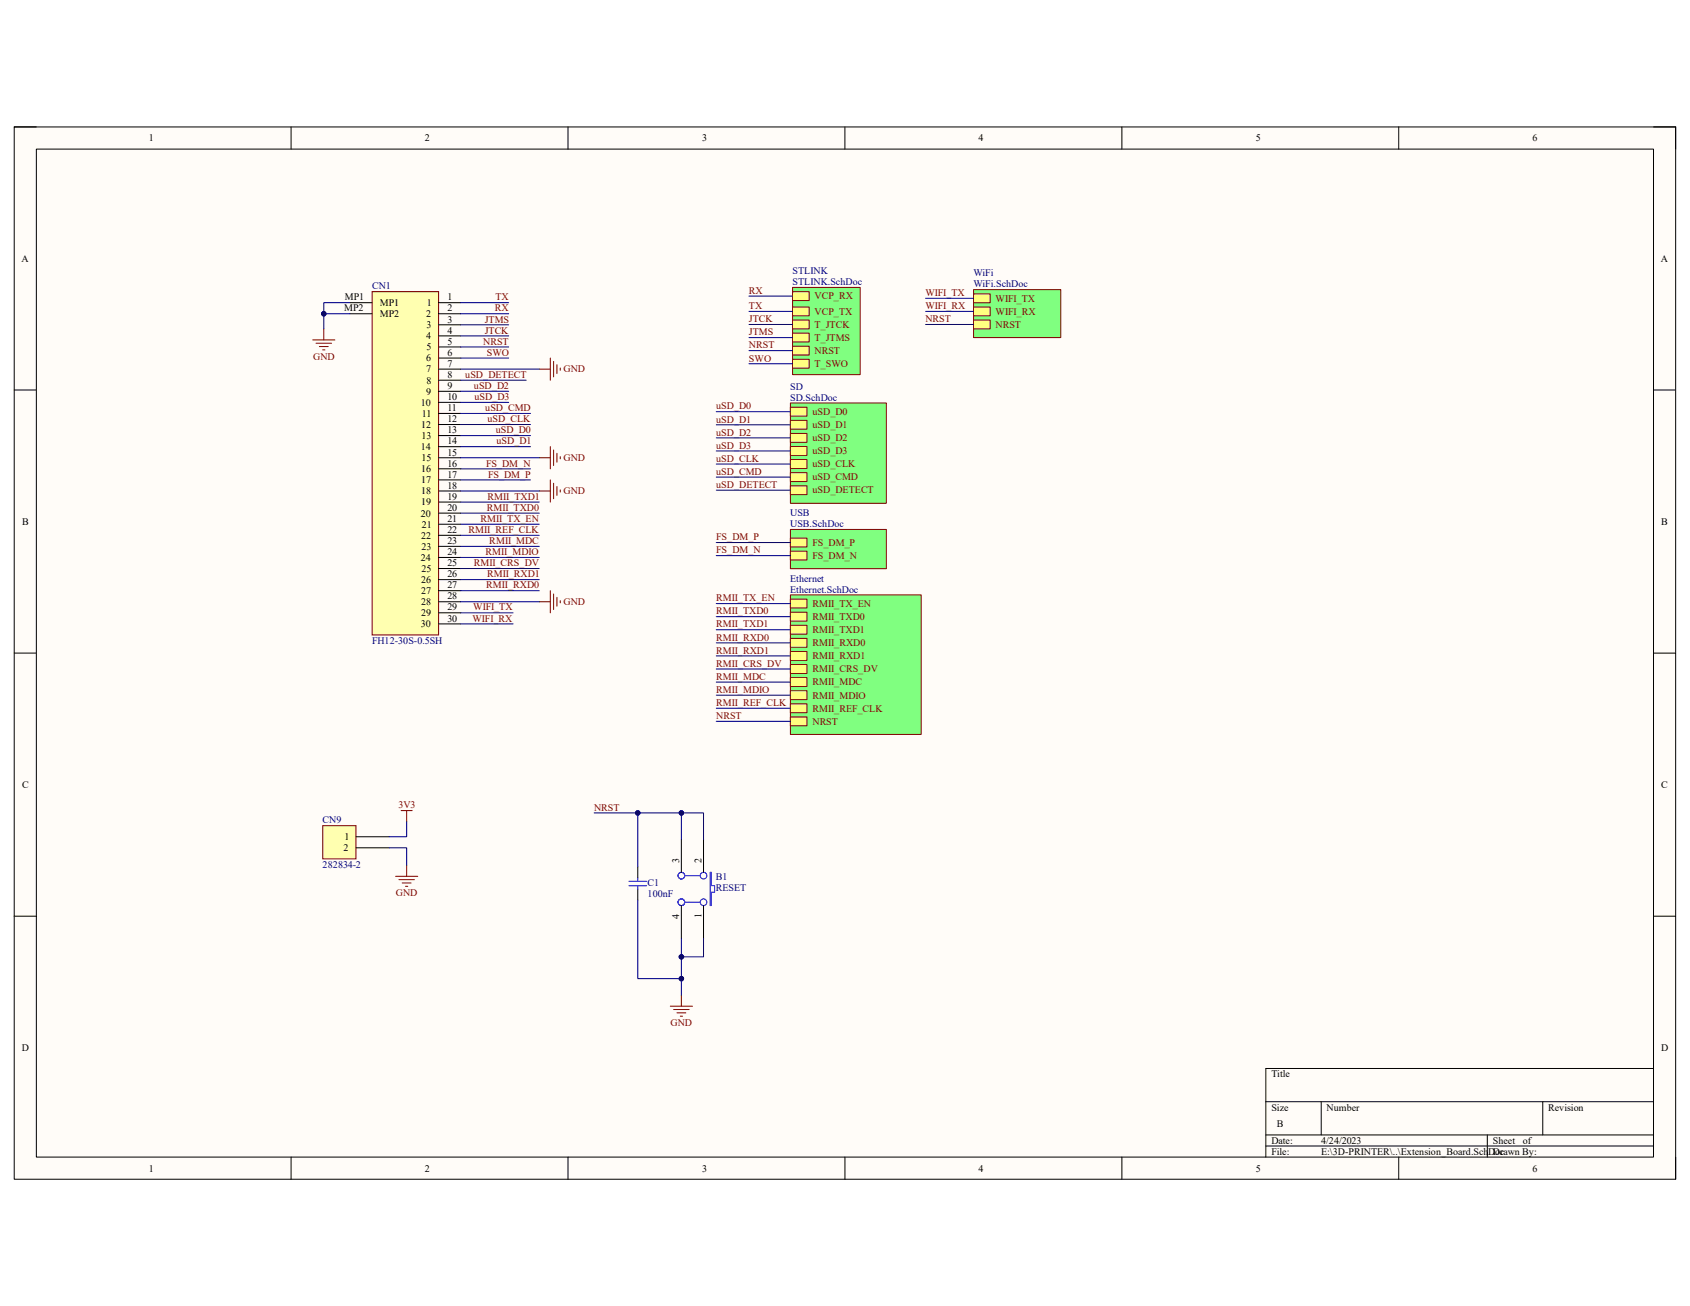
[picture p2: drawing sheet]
<svg xmlns="http://www.w3.org/2000/svg" width="279mm" height="216mm" viewBox="0 0 279 216" stroke-linecap="round" stroke-linejoin="round" font-family="sans-serif">
<path d="M2.3 21h274.7v173.9h-274.7z" fill-rule="evenodd" fill="#fffcf8"/>
<path d="M2.3 21h274.7v173.9h-274.7z" fill="none" stroke="#000" stroke-width=".17"/>
<path d="M6 24.6h267.4v166.7h-267.4z" fill-rule="evenodd" fill="#fffcf8"/>
<g fill="none" stroke="#000" stroke-width=".17">
<path d="M2.3 21h3.7M6 24.6h267.4v166.7h-267.4zM48.1 21v3.6M93.9 21v3.6M139.7 21v3.6M185.5 21v3.6M231.2 21v3.6M273.4 21h3.6v3.6M2.3 64.5h3.7M273.4 64.5h3.6M2.3 108h3.7M273.4 108h3.6"/>
<path d="M2.3 151.5h3.7M273.4 151.5h3.6M273.4 176.6h-64.1v14.7M48.1 191.3v3.6M93.9 191.3v3.6M139.7 191.3v3.6M185.5 191.3v3.6M209.3 182.1h64.1M209.3 187.6h64.1M209.3 189.5h64.1M218.4 182.1v5.5M231.2 191.3v3.6"/>
<path d="M245.9 187.6v3.7M255.1 182.1v5.5M277 191.3v3.6"/>
</g>
<path d="M51.7 56.2h3.7M52.2 56.7h2.6M52.8 57.3h1.5M53.3 57.8h.4M53.5 54.4v1.8" fill="none" stroke="#800000" stroke-width=".17"/>
<path d="M131 47.5h11.2v14.4h-11.2z" fill-rule="evenodd" fill="#80ff80"/>
<path d="M131 47.5h11.2v14.4h-11.2z" fill="none" stroke="#800000" stroke-width=".17"/>
<path d="M131 48.2h2.8v1.5h-2.8z" fill-rule="evenodd" fill="#ffff80"/>
<path d="M131 48.2h2.8v1.5h-2.8z" fill="none" stroke="#800000" stroke-width=".17"/>
<path d="M131 50.7h2.8v1.5h-2.8z" fill-rule="evenodd" fill="#ffff80"/>
<path d="M131 50.7h2.8v1.5h-2.8z" fill="none" stroke="#800000" stroke-width=".17"/>
<path d="M131 52.9h2.8v1.5h-2.8z" fill-rule="evenodd" fill="#ffff80"/>
<path d="M131 52.9h2.8v1.5h-2.8z" fill="none" stroke="#800000" stroke-width=".17"/>
<path d="M131 55.1h2.8v1.4h-2.8z" fill-rule="evenodd" fill="#ffff80"/>
<path d="M131 55.1h2.8v1.4h-2.8z" fill="none" stroke="#800000" stroke-width=".17"/>
<path d="M131 57.2h2.8v1.5h-2.8z" fill-rule="evenodd" fill="#ffff80"/>
<path d="M131 57.2h2.8v1.5h-2.8z" fill="none" stroke="#800000" stroke-width=".17"/>
<path d="M131 59.4h2.8v1.5h-2.8z" fill-rule="evenodd" fill="#ffff80"/>
<path d="M91 59.2v3.7M91.5 59.7v2.6M131 59.4h2.8v1.5h-2.8zM89.1 61h1.9M92.1 60.3v1.5M92.6 60.8v.4M110.8 166.3h3.7M111.4 166.9h2.5M111.9 167.4h1.5M112.5 168h.3M112.6 164.5v1.8" fill="none" stroke="#800000" stroke-width=".17"/>
<path d="M105.4 143.3v1.8M105.4 147v1.8" fill="none" stroke="#000" stroke-width=".17"/>
<path d="M104 146.4h2.9M104 145.7h2.9M105.4 145.1v.6M105.4 146.4v.6" fill="none" stroke="#00f" stroke-width=".17"/>
<path d="M130.7 66.6h15.8v16.6h-15.8z" fill-rule="evenodd" fill="#80ff80"/>
<path d="M130.7 66.6h15.8v16.6h-15.8z" fill="none" stroke="#800000" stroke-width=".17"/>
<path d="M130.7 67.3h2.7v1.5h-2.7z" fill-rule="evenodd" fill="#ffff80"/>
<path d="M130.7 67.3h2.7v1.5h-2.7z" fill="none" stroke="#800000" stroke-width=".17"/>
<path d="M130.7 69.5h2.7v1.5h-2.7z" fill-rule="evenodd" fill="#ffff80"/>
<path d="M130.7 69.5h2.7v1.5h-2.7z" fill="none" stroke="#800000" stroke-width=".17"/>
<path d="M130.7 71.7h2.7v1.4h-2.7z" fill-rule="evenodd" fill="#ffff80"/>
<path d="M130.7 71.7h2.7v1.4h-2.7z" fill="none" stroke="#800000" stroke-width=".17"/>
<path d="M130.7 73.8h2.7v1.5h-2.7z" fill-rule="evenodd" fill="#ffff80"/>
<path d="M130.7 73.8h2.7v1.5h-2.7z" fill="none" stroke="#800000" stroke-width=".17"/>
<path d="M130.7 76h2.7v1.4h-2.7z" fill-rule="evenodd" fill="#ffff80"/>
<path d="M130.7 76h2.7v1.4h-2.7z" fill="none" stroke="#800000" stroke-width=".17"/>
<path d="M130.7 78.1h2.7v1.5h-2.7z" fill-rule="evenodd" fill="#ffff80"/>
<path d="M130.7 78.1h2.7v1.5h-2.7z" fill="none" stroke="#800000" stroke-width=".17"/>
<path d="M130.7 80.3h2.7v1.5h-2.7z" fill-rule="evenodd" fill="#ffff80"/>
<path d="M89.1 75.7h1.9M91 73.8v3.7M91.5 74.4v2.6M92.1 74.9v1.5M92.6 75.5v.4M130.7 80.3h2.7v1.5h-2.7z" fill="none" stroke="#800000" stroke-width=".17"/>
<path d="M130.7 87.5h15.8v6.5h-15.8z" fill-rule="evenodd" fill="#80ff80"/>
<path d="M130.7 87.5h15.8v6.5h-15.8z" fill="none" stroke="#800000" stroke-width=".17"/>
<path d="M130.7 89h2.7v1.4h-2.7z" fill-rule="evenodd" fill="#ffff80"/>
<path d="M130.7 89h2.7v1.4h-2.7z" fill="none" stroke="#800000" stroke-width=".17"/>
<path d="M130.7 91.1h2.7v1.5h-2.7z" fill-rule="evenodd" fill="#ffff80"/>
<path d="M91 79.3v3.7M91.5 79.9v2.5M89.1 81.2h1.9M92.1 80.4v1.5M92.6 81v.3M130.7 91.1h2.7v1.5h-2.7z" fill="none" stroke="#800000" stroke-width=".17"/>
<path d="M130.7 98.3h21.6v23.1h-21.6z" fill-rule="evenodd" fill="#80ff80"/>
<path d="M130.7 98.3h21.6v23.1h-21.6z" fill="none" stroke="#800000" stroke-width=".17"/>
<path d="M130.7 99h2.7v1.5h-2.7z" fill-rule="evenodd" fill="#ffff80"/>
<path d="M130.7 99h2.7v1.5h-2.7z" fill="none" stroke="#800000" stroke-width=".17"/>
<path d="M130.7 101.2h2.7v1.5h-2.7z" fill-rule="evenodd" fill="#ffff80"/>
<path d="M130.7 101.2h2.7v1.5h-2.7z" fill="none" stroke="#800000" stroke-width=".17"/>
<path d="M130.7 103.4h2.7v1.4h-2.7z" fill-rule="evenodd" fill="#ffff80"/>
<path d="M130.7 103.4h2.7v1.4h-2.7z" fill="none" stroke="#800000" stroke-width=".17"/>
<path d="M130.7 105.5h2.7v1.5h-2.7z" fill-rule="evenodd" fill="#ffff80"/>
<path d="M130.7 105.5h2.7v1.5h-2.7z" fill="none" stroke="#800000" stroke-width=".17"/>
<path d="M130.7 107.7h2.7v1.5h-2.7z" fill-rule="evenodd" fill="#ffff80"/>
<path d="M130.7 107.7h2.7v1.5h-2.7z" fill="none" stroke="#800000" stroke-width=".17"/>
<path d="M130.7 109.9h2.7v1.4h-2.7z" fill-rule="evenodd" fill="#ffff80"/>
<path d="M130.7 109.9h2.7v1.4h-2.7z" fill="none" stroke="#800000" stroke-width=".17"/>
<path d="M130.7 112h2.7v1.5h-2.7z" fill-rule="evenodd" fill="#ffff80"/>
<path d="M130.7 112h2.7v1.5h-2.7z" fill="none" stroke="#800000" stroke-width=".17"/>
<path d="M130.7 114.2h2.7v1.5h-2.7z" fill-rule="evenodd" fill="#ffff80"/>
<path d="M130.7 114.2h2.7v1.5h-2.7z" fill="none" stroke="#800000" stroke-width=".17"/>
<path d="M130.7 116.4h2.7v1.4h-2.7z" fill-rule="evenodd" fill="#ffff80"/>
<path d="M130.7 116.4h2.7v1.4h-2.7z" fill="none" stroke="#800000" stroke-width=".17"/>
<path d="M130.7 118.5h2.7v1.5h-2.7z" fill-rule="evenodd" fill="#ffff80"/>
<path d="M89.1 99.5h1.9M91 97.6v3.7M91.5 98.2v2.6M92.1 98.7v1.5M92.6 99.3v.4M130.7 118.5h2.7v1.5h-2.7z" fill="none" stroke="#800000" stroke-width=".17"/>
<path d="M161 47.9h14.4v7.9h-14.4z" fill-rule="evenodd" fill="#80ff80"/>
<path d="M161 47.9h14.4v7.9h-14.4z" fill="none" stroke="#800000" stroke-width=".17"/>
<path d="M161 48.6h2.7v1.4h-2.7z" fill-rule="evenodd" fill="#ffff80"/>
<path d="M161 48.6h2.7v1.4h-2.7z" fill="none" stroke="#800000" stroke-width=".17"/>
<path d="M161 50.7h2.7v1.5h-2.7z" fill-rule="evenodd" fill="#ffff80"/>
<path d="M161 50.7h2.7v1.5h-2.7z" fill="none" stroke="#800000" stroke-width=".17"/>
<path d="M161 52.9h2.7v1.5h-2.7z" fill-rule="evenodd" fill="#ffff80"/>
<path d="M161 52.9h2.7v1.5h-2.7z" fill="none" stroke="#800000" stroke-width=".17"/>
<g fill="none" stroke="#00f" stroke-width=".17">
<path d="M113.2 149.2h2.6M113.2 144.8h2.6M117.4 144.2h.2v2.2h.5v1.1h-.5v2.2h-.2z"/>
<circle cx="112.6" cy="149.2" r=".55"/>
<circle cx="112.6" cy="144.8" r=".55"/>
<circle cx="112.7" cy="144.8" r=".55"/>
<circle cx="112.7" cy="149.1" r=".55"/>
<circle cx="116.3" cy="149.2" r=".55"/>
<circle cx="116.3" cy="144.8" r=".55"/>
</g>
<path d="M112.6 138.7v5.5M116.3 138.7v5.5M112.6 149.7v5.5M116.3 149.7v5.5" fill="none" stroke="#000" stroke-width=".17"/>
<path d="M53.4 136.5h5.5v5.5h-5.5z" fill-rule="evenodd" fill="#ffffb0"/>
<path d="M53.4 136.5h5.5v5.5h-5.5zM66.3 134h1.8M67.2 134v1.8M65.4 144.9h3.7M66 145.4h2.5M66.5 146h1.5M67 146.5h.4M67.2 143v1.9" fill="none" stroke="#800000" stroke-width=".17"/>
<path d="M58.9 138.3h5.4M58.9 140.2h5.4" fill="none" stroke="#000" stroke-width=".17"/>
<path d="M61.5 48.2h11v56.8h-11z" fill-rule="evenodd" fill="#ffffb0"/>
<path d="M61.5 48.2h11v56.8h-11z" fill="none" stroke="#800000" stroke-width=".17"/>
<g fill="none" stroke="#000" stroke-width=".17">
<path d="M57.9 50h3.6M57.9 51.9h3.6M72.5 50h3.7M72.5 51.9h3.7M72.5 53.7h3.7M72.5 55.5h3.7M72.5 57.4h3.7M72.5 59.2h3.7M72.5 61h3.7M72.5 62.9h3.7M72.5 64.7h3.7M72.5 66.5h3.7"/>
<path d="M72.5 68.3h3.7M72.5 70.2h3.7M72.5 72h3.7M72.5 73.8h3.7M72.5 75.7h3.7M72.5 77.5h3.7M72.5 79.3h3.7M72.5 81.2h3.7M72.5 83h3.7M72.5 84.8h3.7M72.5 86.7h3.7M72.5 88.5h3.7"/>
<path d="M72.5 90.3h3.7M72.5 92.2h3.7M72.5 94h3.7M72.5 95.8h3.7M72.5 97.6h3.7M72.5 99.5h3.7M72.5 101.3h3.7M72.5 103.1h3.7"/>
</g>
<path d="M112.6 155.2v9.3" fill="none" stroke="#000080" stroke-width=".17"/>
<circle cx="112.6" cy="158.2" r=".37" fill="#000080"/>
<circle cx="112.6" cy="158.2" r=".37" fill="none" stroke="#000080" stroke-width=".17"/>
<circle cx="112.6" cy="161.8" r=".37" fill="#000080"/>
<g fill="none" stroke="#000080" stroke-width=".17">
<path d="M57.9 51.9h-4.4v2.5"/>
<circle cx="112.6" cy="161.8" r=".37"/>
</g>
<circle cx="53.5" cy="51.9" r=".37" fill="#000080"/>
<g fill="none" stroke="#000080" stroke-width=".17">
<path d="M57.9 50h-4.4v1.9"/>
<circle cx="53.5" cy="51.9" r=".37"/>
</g>
<circle cx="53.5" cy="51.9" r=".37" fill="#000080"/>
<g fill="none" stroke="#000080" stroke-width=".17">
<path d="M76.2 59.2h7.9M76.2 57.4h7.9M76.2 55.5h7.9M76.2 53.7h7.9M76.2 51.9h7.9M76.2 50h7.9M76.2 79.3h11.5M76.2 77.5h11.5M76.2 75.7h12.9M76.2 73.8h11.5M76.2 72h11.5M76.2 70.2h11.5"/>
<path d="M76.2 68.3h11.5M76.2 66.5h7.9M76.2 64.7h7.9M76.2 62.9h10.8M76.2 61h12.9M76.2 99.5h12.9M76.2 97.6h12.9M76.2 95.8h12.9M76.2 94h12.9M76.2 92.2h12.9M76.2 90.3h12.9M76.2 88.5h12.9"/>
<path d="M76.2 86.7h12.9M76.2 84.8h12.9M76.2 83h12.9M76.2 81.2h12.9M76.2 103.1h8.6M76.2 101.3h8.6M67.2 135.8v2.5h-2.9M98.2 134.4h14.4v4.3M64.3 140.2h2.9v2.8"/>
<circle cx="53.5" cy="51.9" r=".37"/>
</g>
<circle cx="112.6" cy="134.4" r=".37" fill="#000080"/>
<circle cx="112.6" cy="134.4" r=".37" fill="none" stroke="#000080" stroke-width=".17"/>
<circle cx="105.4" cy="134.4" r=".37" fill="#000080"/>
<g fill="none" stroke="#000080" stroke-width=".17">
<path d="M105.4 148.8v13h7.2"/>
<circle cx="105.4" cy="134.4" r=".37"/>
</g>
<circle cx="112.6" cy="161.8" r=".37" fill="#000080"/>
<g fill="none" stroke="#000080" stroke-width=".17">
<path d="M116.3 155.2v3h-3.7"/>
<circle cx="112.6" cy="161.8" r=".37"/>
</g>
<circle cx="112.6" cy="158.2" r=".37" fill="#000080"/>
<g fill="none" stroke="#000080" stroke-width=".17">
<path d="M112.6 134.4h3.7v4.3"/>
<circle cx="112.6" cy="158.2" r=".37"/>
</g>
<circle cx="112.6" cy="134.4" r=".37" fill="#000080"/>
<g fill="none" stroke="#000080" stroke-width=".17">
<path d="M123.8 58h7.2M123.8 55.8h7.2M123.8 53.6h7.2M123.8 51.5h7.2M123.8 49h7.2M153 53.6h8M153 51.5h8M153 49.3h8M118.4 78.9h12.3M118.4 76.7h12.3M118.4 74.5h12.3M118.4 72.4h12.3"/>
<path d="M118.4 70.2h12.3M118.4 68.1h12.3M123.8 60.1h7.2M118.4 99.8h12.3M118.4 91.9h12.3M118.4 89.7h12.3M118.4 81h12.3M118.4 119.2h12.3M118.4 117.1h12.3M118.4 114.9h12.3M118.4 112.8h12.3M118.4 110.6h12.3"/>
<path d="M118.4 108.4h12.3M118.4 106.3h12.3M118.4 104.1h12.3M118.4 101.9h12.3M105.4 134.4v8.9"/>
<circle cx="112.6" cy="134.4" r=".37"/>
</g>
<circle cx="105.4" cy="134.4" r=".37" fill="#000080"/>
<circle cx="105.4" cy="134.4" r=".37" fill="none" stroke="#000080" stroke-width=".17"/>
<g font-size="1.7">
<text x="24.6" y="23.4">1</text>
<text x="70.2" y="23.4">2</text>
<text x="116.1" y="23.4">3</text>
<text x="161.8" y="23.4">4</text>
<text x="207.6" y="23.4">5</text>
<text x="253.4" y="23.4">6</text>
<text x="3.6" y="43.3">A</text>
<text x="274.6" y="43.3">A</text>
<text x="56.9" y="51.5">MP2</text>
<text x="57" y="49.7">MP1</text>
<text x="62.8" y="50.6">MP1</text>
<text x="62.8" y="52.4">MP2</text>
<text x="70.4" y="52.4">2</text>
<text x="70.6" y="50.6">1</text>
<text x="74" y="49.7">1</text>
<text x="74" y="51.5">2</text>
<text x="74" y="53.3">3</text>
<text x="70.4" y="56.1">4</text>
<text x="70.4" y="59.7">6</text>
<text x="70.5" y="57.9">5</text>
<text x="70.5" y="54.2">3</text>
<text x="74" y="55.2">4</text>
<text x="74" y="57">5</text>
<text x="74" y="58.8">6</text>
<text x="70.4" y="61.6">7</text>
<text x="70.4" y="65.2">9</text>
<text x="70.5" y="63.4">8</text>
<text x="74" y="60.7">7</text>
<text x="74" y="62.5">8</text>
<text x="74" y="64.3">9</text>
<text x="69.6" y="67.1">10</text>
<text x="69.6" y="70.7">12</text>
<text x="69.8" y="68.9">11</text>
<text x="74" y="66.1">10</text>
<text x="74" y="68">11</text>
<text x="74" y="69.8">12</text>
<text x="74" y="71.6">13</text>
<text x="69.6" y="74.4">14</text>
<text x="69.7" y="72.6">13</text>
<text x="69.7" y="76.2">15</text>
<text x="74" y="73.4">14</text>
<text x="74" y="75.3">15</text>
<text x="74" y="77.1">16</text>
<text x="69.6" y="78.1">16</text>
<text x="69.6" y="79.9">17</text>
<text x="69.6" y="81.7">18</text>
<text x="69.6" y="83.5">19</text>
<text x="74" y="79">17</text>
<text x="74" y="80.8">18</text>
<text x="74" y="82.6">19</text>
<text x="3.6" y="86.7">B</text>
<text x="69.6" y="85.4">20</text>
<text x="69.6" y="89">22</text>
<text x="69.8" y="87.2">21</text>
<text x="74" y="84.5">20</text>
<text x="74" y="86.3">21</text>
<text x="74" y="88.1">22</text>
<text x="74" y="90">23</text>
<text x="274.7" y="86.7">B</text>
<text x="69.6" y="92.7">24</text>
<text x="69.7" y="90.8">23</text>
<text x="69.7" y="94.5">25</text>
<text x="74" y="91.8">24</text>
<text x="74" y="93.6">25</text>
<text x="74" y="95.5">26</text>
<text x="69.6" y="96.4">26</text>
<text x="69.6" y="98.2">27</text>
<text x="69.6" y="100">28</text>
<text x="69.6" y="101.9">29</text>
<text x="74" y="97.3">27</text>
<text x="74" y="99.1">28</text>
<text x="74" y="100.9">29</text>
<text x="69.6" y="103.7">30</text>
<text x="74" y="102.8">30</text>
<text x="3.6" y="130.3">C</text>
<text x="274.7" y="130.3">C</text>
<text x="56.8" y="140.7">2</text>
<text x="56.9" y="138.9">1</text>
<text x="112.3" y="142.7" transform="rotate(-90 112.3 142.7)">3</text>
<text x="116" y="142.7" transform="rotate(-90 116 142.7)">2</text>
<text x="112.3" y="151.9" transform="rotate(-90 112.3 151.9)">4</text>
<text x="116" y="151.8" transform="rotate(-90 116 151.8)">1</text>
<text x="3.6" y="173.7">D</text>
<text x="274.6" y="173.7">D</text>
<text x="210.2" y="178.1">Title</text>
<text x="210.2" y="183.6">Size</text>
<text x="219.3" y="183.6">Number</text>
<text x="256" y="183.6">Revision</text>
<text x="210.2" y="189.1">Date:</text>
<text x="210.2" y="190.9">File:</text>
<text x="211.1" y="186.4">B</text>
<text x="218.4" y="189.1">4/24/2023</text>
<text x="218.4" y="190.9">E:\3D-PRINTER\..\Extension_Board.SchDoc</text>
<text x="246.8" y="190.9">Drawn By:</text>
<text x="246.8" y="189.1">Sheet</text>
<text x="251.8" y="189.1">of</text>
<text x="24.6" y="193.7">1</text>
<text x="70.2" y="193.7">2</text>
<text x="116.1" y="193.7">3</text>
<text x="161.8" y="193.7">4</text>
<text x="207.6" y="193.7">5</text>
<text x="253.4" y="193.7">6</text>
</g>
<g font-size="1.7" fill="#000080">
<text x="61.5" y="47.8">CN1</text>
<text x="131" y="45.3">STLINK</text>
<text x="131" y="47.2">STLINK.SchDoc</text>
<text x="161" y="45.7">WiFi</text>
<text x="161" y="47.5">WiFi.SchDoc</text>
<text x="130.6" y="64.4">SD</text>
<text x="130.6" y="66.3">SD.SchDoc</text>
<text x="130.6" y="85.3">USB</text>
<text x="130.6" y="87.2">USB.SchDoc</text>
<text x="130.6" y="96.1">Ethernet</text>
<text x="130.6" y="98">Ethernet.SchDoc</text>
<text x="61.5" y="106.4">FH12-30S-0.5SH</text>
<text x="53.3" y="136.1">CN9</text>
<text x="53.3" y="143.4">282834-2</text>
<text x="107.1" y="148.3">100nF</text>
<text x="107.1" y="146.4">C1</text>
<text x="118.3" y="145.5">B1</text>
<text x="118.3" y="147.3">RESET</text>
</g>
<g font-size="1.7" fill="#800000">
<text x="80.1" y="53.3">JTMS</text>
<text x="81.8" y="51.5">RX</text>
<text x="81.9" y="49.7">TX</text>
<text x="123.8" y="53.3">JTCK</text>
<text x="123.8" y="51.1">TX</text>
<text x="123.8" y="48.6">RX</text>
<text x="134.7" y="49.5">VCP_RX</text>
<text x="134.7" y="52">VCP_TX</text>
<text x="153" y="48.9">WIFI_TX</text>
<text x="153" y="51.1">WIFI_RX</text>
<text x="153" y="53.3">NRST</text>
<text x="164.6" y="49.9">WIFI_TX</text>
<text x="164.6" y="52">WIFI_RX</text>
<text x="51.8" y="59.5">GND</text>
<text x="79.9" y="57">NRST</text>
<text x="80.1" y="55.2">JTCK</text>
<text x="80.5" y="58.8">SWO</text>
<text x="123.8" y="55.4">JTMS</text>
<text x="123.8" y="57.6">NRST</text>
<text x="123.8" y="59.8">SWO</text>
<text x="134.7" y="54.2">T_JTCK</text>
<text x="134.7" y="56.3">T_JTMS</text>
<text x="134.7" y="58.5">NRST</text>
<text x="164.6" y="54.2">NRST</text>
<text x="76.9" y="62.5">uSD_DETECT</text>
<text x="78.4" y="64.3">uSD_D2</text>
<text x="93.2" y="61.6">GND</text>
<text x="134.7" y="60.7">T_SWO</text>
<text x="78.4" y="66.1">uSD_D3</text>
<text x="80.2" y="68">uSD_CMD</text>
<text x="80.6" y="69.8">uSD_CLK</text>
<text x="82" y="71.6">uSD_D0</text>
<text x="118.4" y="67.7">uSD_D0</text>
<text x="118.4" y="69.8">uSD_D1</text>
<text x="134.3" y="68.6">uSD_D0</text>
<text x="134.3" y="70.8">uSD_D1</text>
<text x="80.3" y="77.1">FS_DM_N</text>
<text x="82.1" y="73.4">uSD_D1</text>
<text x="93.2" y="76.2">GND</text>
<text x="118.4" y="72">uSD_D2</text>
<text x="118.4" y="74.2">uSD_D3</text>
<text x="118.4" y="76.3">uSD_CLK</text>
<text x="134.3" y="72.9">uSD_D2</text>
<text x="134.3" y="75.1">uSD_D3</text>
<text x="134.3" y="77.3">uSD_CLK</text>
<text x="80.6" y="82.6">RMII_TXD1</text>
<text x="80.7" y="79">FS_DM_P</text>
<text x="93.2" y="81.7">GND</text>
<text x="118.4" y="78.5">uSD_CMD</text>
<text x="118.4" y="80.6">uSD_DETECT</text>
<text x="134.3" y="79.4">uSD_CMD</text>
<text x="134.3" y="81.6">uSD_DETECT</text>
<text x="77.5" y="88.1">RMII_REF_CLK</text>
<text x="79.4" y="86.3">RMII_TX_EN</text>
<text x="80.5" y="84.5">RMII_TXD0</text>
<text x="80.9" y="90">RMII_MDC</text>
<text x="118.4" y="89.3">FS_DM_P</text>
<text x="78.3" y="93.6">RMII_CRS_DV</text>
<text x="80.3" y="91.8">RMII_MDIO</text>
<text x="80.5" y="95.5">RMII_RXD1</text>
<text x="118.4" y="91.5">FS_DM_N</text>
<text x="134.3" y="90.2">FS_DM_P</text>
<text x="134.3" y="92.4">FS_DM_N</text>
<text x="78.2" y="100.9">WIFI_TX</text>
<text x="80.4" y="97.3">RMII_RXD0</text>
<text x="93.2" y="100">GND</text>
<text x="118.4" y="99.4">RMII_TX_EN</text>
<text x="118.4" y="101.6">RMII_TXD0</text>
<text x="134.3" y="100.3">RMII_TX_EN</text>
<text x="78.1" y="102.8">WIFI_RX</text>
<text x="118.4" y="103.7">RMII_TXD1</text>
<text x="118.4" y="105.9">RMII_RXD0</text>
<text x="134.3" y="102.5">RMII_TXD0</text>
<text x="134.3" y="104.6">RMII_TXD1</text>
<text x="134.3" y="106.8">RMII_RXD0</text>
<text x="118.4" y="108.1">RMII_RXD1</text>
<text x="118.4" y="110.2">RMII_CRS_DV</text>
<text x="118.4" y="112.4">RMII_MDC</text>
<text x="134.3" y="109">RMII_RXD1</text>
<text x="134.3" y="111.1">RMII_CRS_DV</text>
<text x="134.3" y="113.3">RMII_MDC</text>
<text x="118.4" y="114.6">RMII_MDIO</text>
<text x="118.4" y="116.7">RMII_REF_CLK</text>
<text x="118.4" y="118.9">NRST</text>
<text x="134.3" y="115.5">RMII_MDIO</text>
<text x="134.3" y="117.6">RMII_REF_CLK</text>
<text x="134.3" y="119.8">NRST</text>
<text x="65.9" y="133.6">3V3</text>
<text x="98.2" y="134">NRST</text>
<text x="65.4" y="148.2">GND</text>
<text x="110.9" y="169.6">GND</text>
</g>
</svg>
